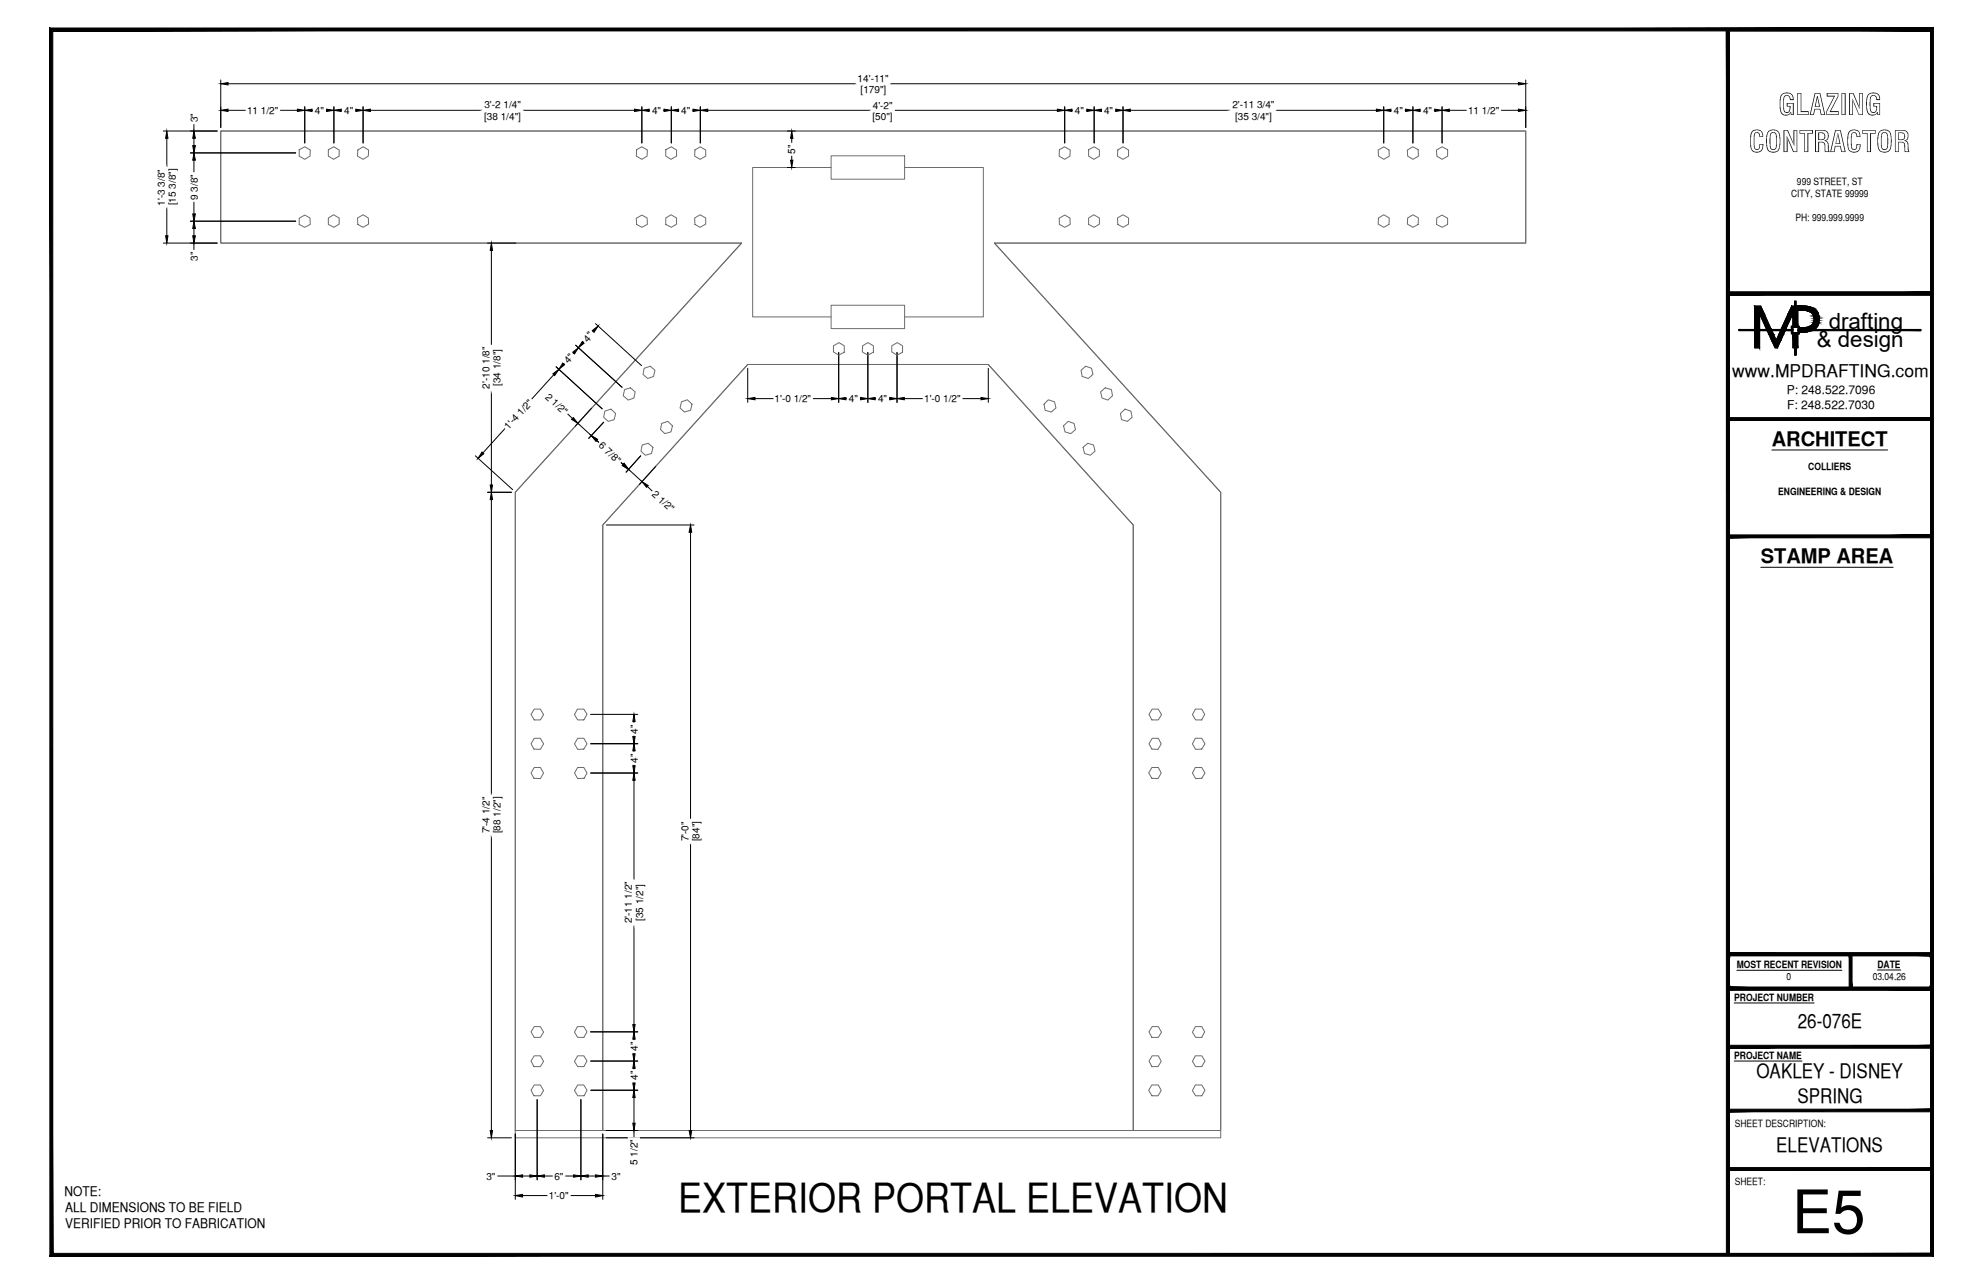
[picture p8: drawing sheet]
<svg xmlns="http://www.w3.org/2000/svg" width="432mm" height="279mm" viewBox="0 0 432 279" stroke-linecap="round" stroke-linejoin="round" font-family="sans-serif">
<!-- layer: SURROUNDING CONDITIONS -->
<g fill="#fff" stroke="#fff" stroke-width=".22">
<path d="M246.8 114.2l19 131.8h-19z"/>
<path d="M131.3 114.2v131.8h-19.1z"/>
<path d="M246.8 114.2l19-7.1v138.9z"/>
<path d="M112.2 107.1l19.1 7.1-19.1 131.8z"/>
<path d="M215.2 79.3l50.6 27.8-19 7.1z"/>
<path d="M48.1 28.5l168.4 24.4h-168.4z"/>
<path d="M112.2 107.1l50.6-27.8-31.5 34.9zM161.5 52.9l-49.3 54.2 50.6-27.8z"/>
<path d="M216.5 52.9l49.3 54.2-50.6-27.8zM162.8 79.3h52.4l1.3-26.4zM161.5 52.9h55l-53.7 26.4z"/>
<path d="M48.1 28.5l168.4 24.4h115.7zM48.1 28.5h284.1v24.4z"/>
</g>
<path d="M48.1 52.9h168.4" fill="none" stroke="#fff" stroke-width=".22"/>
<g fill="none" stroke="#6c6c6c" stroke-width=".22">
<path d="M48.1 28.5h284.1v24.4h-115.7l49.3 54.2v138.9h-19v-131.8l-31.6-34.9h-52.4l-31.5 34.9v131.8h-19.1v-138.9l49.3-54.2h-113.4zM65.2 32.6l1.2-.7 1.2 .7-.1 1.4-1.1 .7-1.2-.7zM71.5 32.6l1.2-.7 1.2 .7v1.4l-1.3 .7-1.1-.7zM77.9 32.6l1.2-.7 1.2 .7-.1 1.4-1.1 .7-1.2-.7zM138.6 32.6l1.2-.7 1.2 .7-.1 1.4-1.1 .7-1.2-.7zM145 32.6l1.2-.7 1.1 .7v1.4l-1.2 .7-1.1-.7zM151.3 32.6l1.2-.7 1.2 .7v1.4l-1.2 .7-1.2-.7zM181 36.4h-17.1v32.6h17.1M181 33.9h16v5.1h-16zM197 36.4h17.1v32.6h-17.1M230.7 32.6l1.1-.7 1.2 .7v1.4l-1.2 .7-1.2-.7zM237 32.6l1.3-.7 1.1 .7v1.4l-1.2 .7-1.2-.7z"/>
<path d="M243.4 32.6l1.1-.7 1.2 .7v1.4l-1.2 .7-1.2-.7zM300.1 32.6l1.2-.7 1.2 .7v1.4l-1.2 .7-1.1-.7zM306.5 32.6l1.2-.7 1.1 .7 .1 1.4-1.2 .7-1.2-.7zM312.8 32.6l1.2-.7 1.2 .7v1.4l-1.2 .7-1.1-.7zM65.2 47.5l1.2-.7 1.1 .6 .1 1.4-1.2 .7-1.2-.7zM71.5 47.4l1.1-.7 1.3 .7v1.4l-1.2 .7-1.2-.7zM77.9 47.4l1.2-.7 1.1 .7 .1 1.4-1.2 .7-1.2-.7zM138.6 47.5l1.2-.7 1.1 .6 .1 1.4-1.2 .7-1.2-.7zM145 47.4l1.1-.7 1.2 .7v1.4l-1.1 .7-1.2-.7zM151.3 47.4l1.2-.7 1.2 .7v1.4l-1.2 .7-1.2-.7zM230.6 47.5l1.2-.7 1.2 .6v1.4l-1.2 .7-1.1-.7zM237 47.4l1.2-.7 1.2 .7v1.4l-1.1 .7-1.3-.7z"/>
<path d="M243.3 47.4l1.2-.7 1.2 .7v1.4l-1.2 .7-1.1-.7zM300.2 47.4l1.1-.7 1.2 .7v1.4l-1.2 .7-1.2-.7zM306.5 47.4l1.2-.7 1.2 .7-.1 1.4-1.1 .7-1.2-.7zM312.9 47.4l1.1-.6 1.2 .7v1.3l-1.2 .7-1.2-.7zM181 66.4h16v5.1h-16zM181.5 75.2l1.2-.7 1.1 .7v1.4l-1.2 .7-1.1-.7zM187.8 75.2l1.2-.7 1.2 .7v1.4l-1.2 .7-1.2-.7zM194.2 75.2l1.2-.7 1.1 .7v1.4l-1.2 .7-1.1-.7zM131.7 89.5l1.3-.5 1 1-.3 1.3-1.2 .4-1.1-.9zM136 84.8l1.3-.4 1 .9-.3 1.3-1.2 .5-1.1-1zM139.8 96.8l1.4-.3 1 .8-.3 1.4-1.4 .4-.9-.9zM140.3 80.1l1.3-.4 1 .9-.3 1.3-1.3 .5-1-.9z"/>
<path d="M144.1 92.1l1.3-.4 1 .9-.3 1.4-1.3 .4-1-.9zM148.4 87.4l1.3-.4 1 .9-.3 1.4-1.4 .4-.9-.9zM228.3 87l1.3 .4 .3 1.4-1 .9-1.3-.4-.3-1.4zM231.6 92.6l1-.9 1.3 .4 .3 1.4-1 .9-1.3-.4zM235.4 80.6l1-.9 1.3 .4 .3 1.4-1 .9-1.4-.5zM235.8 97.3l1.1-.8 1.2 .3 .3 1.4-1 .9-1.2-.4zM239.6 85.3l1.1-.9 1.3 .4 .3 1.3-1.1 1-1.2-.5zM244 90l1-1 1.3 .5 .2 1.3-1 .9-1.3-.4zM116.3 154.3h1.4l.7 1.2-.7 1.2h-1.4l-.7-1.3zM125.7 154.3h1.4l.7 1.1-.7 1.3h-1.3l-.7-1.2zM250.9 154.3h1.3l.7 1.2-.7 1.2h-1.4l-.6-1.3zM260.3 154.3h1.4l.6 1.1-.6 1.3h-1.4l-.6-1.2z"/>
<path d="M116.3 160.7h1.4l.7 1.2-.7 1.2-1.4-.1-.7-1.1zM116.3 167h1.4l.7 1.2-.7 1.2h-1.4l-.7-1.2zM125.8 160.7h1.3l.7 1.2-.7 1.1-1.3 .1-.7-1.2zM125.8 167h1.3l.7 1.2-.6 1.2h-1.4l-.7-1.2zM250.8 167h1.4l.7 1.2-.7 1.2h-1.4l-.7-1.2zM250.9 160.7h1.3l.7 1.2-.7 1.2-1.4-.1-.6-1.1zM260.3 160.7h1.4l.7 1.2-.7 1.1-1.4 .1-.6-1.2zM260.3 167h1.4l.7 1.2-.7 1.2h-1.4l-.6-1.2zM116.3 223.4h1.4l.7 1.2-.7 1.1h-1.4l-.7-1.2zM116.3 229.7h1.4l.7 1.2-.7 1.2h-1.4l-.7-1.2zM116.3 236.1h1.4l.7 1.2-.7 1.1h-1.4l-.7-1.2zM125.7 223.4h1.4l.7 1.1-.7 1.2h-1.3l-.7-1.1z"/>
<path d="M125.8 229.7h1.3l.7 1.2-.7 1.2h-1.3l-.7-1.2zM125.8 236.1h1.3l.7 1.1-.6 1.2h-1.4l-.7-1.1zM250.8 236.1h1.4l.7 1.2-.7 1.1h-1.4l-.7-1.2zM250.9 223.4h1.3l.7 1.2-.7 1.1h-1.4l-.6-1.2zM250.9 229.7h1.3l.7 1.2-.7 1.2h-1.4l-.6-1.2zM260.3 223.4h1.4l.6 1.1-.6 1.2h-1.4l-.6-1.1zM260.3 229.7h1.4l.7 1.2-.7 1.2h-1.4l-.6-1.2zM260.3 236.1h1.4l.7 1.1-.7 1.2h-1.4l-.6-1.1zM112.2 246h153.6v1.6h-153.6z"/>
</g>
<!-- layer: DIM -->
<g fill="none" stroke="#000" stroke-width=".22">
<path d="M48.1 17.4v10.3M49.7 18.2h136.9M193.8 18.2h136.8M332.2 17.4v10.3M35.6 28.5h11.7M36.3 30.1v6.3M41.5 33.3h22.9M42.2 26.9v1.6M42.2 30.1v1.6M42.2 34.9v2.7M49.7 24h3.9M60.9 24h3.9"/>
<path d="M66.4 23.2v7.9M67.9 24h.4M70.9 24h.2M72.7 23.2v7.9M74.3 24h.3M77.2 24h.3M79.1 23.2v7.9M80.6 24h24.6M113.7 24h24.5M139.8 23.2v7.9M141.4 24h.3M144.3 24h.3"/>
<path d="M146.2 23.2v7.9M147.8 24h.2M150.6 24h.3M152.5 23.2v7.9M154.1 24h35.6M171.4 28.5h1.8M171.4 36.4h1.8M172.4 30.1v1.1M172.4 33.8v1.1M194.7 24h35.6M231.8 23.2v7.9M233.4 24h.3"/>
<path d="M236.3 24h.4M238.3 23.2v7.9M239.8 24h.3M242.7 24h.3M244.5 23.2v7.9M246.1 24h21.9M277.8 24h21.9M301.3 23.2v7.9M302.9 24h.2M305.8 24h.3M307.7 23.2v7.9M309.2 24h.3"/>
<path d="M312.1 24h.3M314 23.2v7.9M315.6 24h3.9M326.8 24h3.8M35.6 52.9h11.7M36.3 45v6.3M41.5 48.1h22.9M42.2 43.8v2.7M42.2 49.7v1.6M42.2 52.9v1.6M106.2 52.9h6.1M107 54.5v20.6"/>
<path d="M121.1 79.8l10 9.2M122.9 79l-.2 .2M124.9 76.8l-.2 .2M125.3 75.1l10.1 9.2M127.2 74.3l-.2 .2M129.2 72.1l-.2 .2M129.7 70.4l10 9.2M182.6 76.7v10.9M189 76.7v10.9M195.3 76.7v10.9M103.5 99.2l8.1 7.4M107 84.9v20.6"/>
<path d="M110 93.2l-4.8 5.4M120.6 81.5l-4.9 5.4M123.5 90l1.2 1.1M125.9 92.1l2.9 2.7M128.8 88.8l-3.5 3.9M130.5 96.4l-.6-.6 1.2 1.1M131.4 91.9l-3.2 3.5M139.5 99.2l-3.2 3.5M162.8 80.1v7.5M164.4 86.7h4.1M176.9 86.7h4.1M184.2 86.7h.3"/>
<path d="M187.1 86.7h.3M190.6 86.7h.3M193.5 86.7h.2M196.9 86.7h4.1M209.5 86.7h4.1M215.2 80.1v7.5M106.2 107.1h5.2M107 108.7v64.4M132 114.2h19.1M134.5 100l1.2 1.1-.6-.6M136.8 102.1l3 2.7M141 105.9l1.1 1"/>
<path d="M142.7 101.5l-3.4 3.9M150.4 115.8v62.6M128.6 155.4h10.3M138 157v.4M138 160v.3M128.6 168.2h10.3M128.6 161.9h10.3M128.7 161.8h10.2M138 163.4v.3M138 166.3v.3M138 169.8v21.7M107 181.6v64.4"/>
<path d="M150.4 183.4v62.6M138 201.2v21.7M117 239.3v17.4M126.5 239.3v17.4M128.6 230.9h10.3M128.6 224.5h10.3M128.7 237.2h10.2M138 226.1v.3M138 229v.3M138 232.5v.3M138 235.4v.2M138 238.8v5.6"/>
<path d="M106.2 247.6h5.2M108.2 255.9h4M112.2 246.8v14.2M113.8 255.9h1.6M118.6 255.9h1.9M123 255.9h1.9M128.1 255.9h1.6M131.3 255.9h1.5M131.3 246.8v14.2M132 247.6h19.1M132 246h6.9M138 246v1.6"/>
<path d="M113.8 260.2h5.5M124.1 260.2h5.6"/>
</g>
<g fill="#000" stroke="#000" stroke-width=".22">
<path d="M48.1 18.2l1.6-.2v.5zM330.6 18l1.6 .2-1.6 .3zM36.3 28.5l.3 1.6h-.5zM42 31.7h.5l-.3 1.6zM42.2 28.5l.3 1.6h-.5zM42.2 33.3l.3 1.6h-.5zM48.1 24l1.6-.3v.6zM64.8 23.7l1.6 .3-1.6 .3zM66.4 24l1.5-.3v.6zM71.1 23.7l1.6 .3-1.6 .3zM72.7 24l1.6-.3v.6zM77.5 23.7l1.6 .3-1.6 .3z"/>
<path d="M79.1 24l1.5-.3v.6zM138.2 23.7l1.6 .3-1.6 .3zM139.8 24l1.6-.3v.6zM144.6 23.7l1.6 .3-1.6 .3zM146.2 24l1.6-.3v.6zM150.9 23.7l1.6 .3-1.6 .3zM152.5 24l1.6-.3v.6zM172.1 34.9h.6l-.3 1.5zM172.4 28.5l.3 1.6h-.6zM230.3 23.7l1.5 .3-1.5 .3zM231.8 24l1.6-.3v.6zM236.7 23.7l1.6 .3-1.6 .3z"/>
<path d="M238.3 24l1.5-.3v.6zM243 23.7l1.5 .3-1.5 .3zM244.5 24l1.6-.3v.6zM299.7 23.7l1.6 .3-1.6 .3zM301.3 24l1.6-.3v.6zM306.1 23.7l1.6 .3-1.6 .3zM307.7 24l1.5-.3v.6zM312.4 23.7l1.6 .3-1.6 .3zM314 24l1.6-.3v.6zM330.6 23.7l1.6 .3-1.6 .3zM36.1 51.3h.5l-.3 1.6zM42 46.5h.5l-.3 1.6z"/>
<path d="M42.2 48.1l.3 1.6h-.5zM42 51.3h.5l-.3 1.6zM107 52.9l.3 1.6h-.6zM122.6 79l.3 .4-1.2 1zM124.7 76.6l1.2-.9-.8 1.3zM126.8 74.3l.4 .4-1.3 1zM129 71.9l1.2-1-.9 1.4zM105 98.4l.3 .3-1.2 1.1zM120.4 81.3l1.3-.9-.9 1.3zM124.5 91.2l.3-.3 1.1 1.2zM128.8 94.8l1.3 .8-.3 .4zM162.8 86.7l1.6-.2v.5z"/>
<path d="M181 86.5l1.6 .2-1.6 .3zM182.6 86.7l1.6-.2v.5zM187.4 86.5l1.6 .2-1.6 .3zM189 86.7l1.6-.2v.5zM193.7 86.5l1.6 .2-1.6 .3zM195.3 86.7l1.6-.2v.5zM213.6 86.5l1.6 .2-1.6 .3zM107 107.1l.3 1.6h-.6zM106.7 105.5h.6l-.3 1.6zM135.9 100.8l.9 1.3-1.3-.8zM139.8 104.8l1.4 .9-.4 .3zM150.4 114.2l.2 1.6h-.5z"/>
<path d="M138 155.4l.3 1.6h-.5zM138 168.2l.3 1.6h-.5zM137.8 166.6h.5l-.3 1.6zM138 161.8l.3 1.6h-.5zM137.8 160.3h.5l-.3 1.6zM138 237.2l.3 1.6h-.5zM137.8 235.6h.5l-.3 1.6zM138 230.9l.3 1.6h-.5zM137.8 229.3h.5l-.3 1.6zM138 224.5l.3 1.6h-.5zM137.8 222.9h.5l-.3 1.6zM106.7 246h.6l-.3 1.6z"/>
<path d="M112.2 255.9l1.6-.2v.5zM112.2 260.2l1.6-.3v.6zM115.4 255.7l1.6 .2-1.6 .3zM117 255.9l1.6-.2v.5zM124.9 255.7l1.6 .2-1.6 .3zM126.5 255.9l1.6-.2v.5zM129.7 255.7l1.6 .2-1.6 .3zM129.7 259.9l1.6 .3-1.6 .3zM137.8 244.4h.5l-.3 1.6zM150.1 246h.5l-.2 1.6z"/>
</g>
<g fill="#fff" stroke="#fff" stroke-width=".22">
<path d="M104.6 173.1v8.5h2.4zM104.6 173.1h2.4v8.5z"/>
<path d="M107 173.1v8.5h2.9zM107 173.1h2.9v8.5z"/>
<path d="M147.9 178.4v5h2.5zM147.9 178.4h2.5v5z"/>
<path d="M150.4 178.4v5h2.8zM150.4 178.4h2.8v5z"/>
<path d="M104.6 75.1v9.8h2.4zM104.6 75.1h2.4v9.8z"/>
<path d="M107 75.8v8.5h2.9zM107 75.8h2.9v8.5z"/>
<path d="M136.8 247.6v6.2h2.5zM136.8 247.6h2.5v6.2z"/>
<path d="M136.8 232.8v2.6h2.5zM136.8 232.8h2.5v2.6z"/>
<path d="M136.8 226.4v2.6h2.5zM136.8 226.4h2.5v2.6z"/>
<path d="M105.6 254.7v2.4l2.6-2.4zM105.6 257.1l2.6-2.4v2.4z"/>
<path d="M120.5 254.7v2.4l2.5-2.4zM120.5 257.1l2.5-2.4v2.4z"/>
<path d="M132.8 254.7v2.4l2.6-2.4zM132.8 257.1l2.6-2.4v2.4z"/>
<path d="M119.3 259v2.4l4.8-2.4zM119.3 261.4l4.8-2.4v2.4z"/>
<path d="M135.6 191.5v9.7h2.4zM135.6 191.5h2.4v9.7z"/>
<path d="M138 192.1v8.6h2.9zM138 192.1h2.9v8.6z"/>
<path d="M136.8 163.7v2.6h2.5zM136.8 163.7h2.5v2.6z"/>
<path d="M136.8 157.4v2.6h2.5zM136.8 157.4h2.5v2.6z"/>
<path d="M168.5 85.5v2.4l8.4-2.4zM168.5 87.9l8.4-2.4v2.4z"/>
<path d="M184.5 85.6v2.3l2.6-2.3zM184.5 87.9l2.6-2.3v2.3z"/>
<path d="M190.9 85.6v2.3l2.6-2.3zM190.9 87.9l2.6-2.3v2.3z"/>
<path d="M201 85.5v2.4l8.5-2.4zM201 87.9l8.5-2.4v2.4z"/>
<path d="M119.7 84.9l-1.7 1.8 6.3 2.4zM118 86.7l6.3 2.4-1.6 1.8z"/>
<path d="M114.8 86.1l-5.6 6.2 1.7 1.7zM114.8 86.1l1.8 1.7-5.7 6.2z"/>
<path d="M123.8 76.3l-1.8 1.9 1.8 1.6zM123.8 76.3l1.7 1.6-1.7 1.9z"/>
<path d="M128.1 71.6l-1.8 1.9 1.8 1.6zM128.1 71.6l1.8 1.6-1.8 1.9z"/>
<path d="M142.9 106l-1.5 1.8 6.2 2.4zM141.4 107.8l6.2 2.4-1.7 1.8z"/>
<path d="M131.3 95.4l-1.6 1.9 6.3 2.3zM129.7 97.3l6.3 2.3-1.7 1.8z"/>
<path d="M33.9 36.5v8.5h2.4zM33.9 36.5h2.4v8.5z"/>
<path d="M36.3 36.4v8.6h2.9zM36.3 36.4h2.9v8.6z"/>
<path d="M41 24.3v2.6h2.5zM41 24.3h2.5v2.6z"/>
<path d="M41 37.6v6.2h2.5zM41 37.6h2.5v6.2z"/>
<path d="M41 54.5v2.6h2.5zM41 54.5h2.5v2.6z"/>
<path d="M53.6 22.8v2.4l7.3-2.4zM53.6 25.2l7.3-2.4v2.4z"/>
<path d="M68.3 22.9v2.3l2.6-2.3zM68.3 25.2l2.6-2.3v2.3z"/>
<path d="M74.6 22.9v2.3l2.6-2.3zM74.6 25.2l2.6-2.3v2.3z"/>
<path d="M105.2 21.6v2.4l8.5-2.4zM105.2 24l8.5-2.4v2.4z"/>
<path d="M105.2 24v2.9l8.5-2.9zM105.2 26.9l8.5-2.9v2.9z"/>
<path d="M141.7 22.9v2.3l2.6-2.3zM141.7 25.2l2.6-2.3v2.3z"/>
<path d="M148 22.9v2.3l2.6-2.3zM148 25.2l2.6-2.3v2.3z"/>
<path d="M233.7 22.9v2.3l2.6-2.3zM233.7 25.2l2.6-2.3v2.3z"/>
<path d="M240.1 22.9v2.3l2.6-2.3zM240.1 25.2l2.6-2.3v2.3z"/>
<path d="M189.7 21.7v2.3l5-2.3zM189.7 24l5-2.3v2.3z"/>
<path d="M189.7 24v2.9l4.9-2.9zM189.7 26.9l4.9-2.9v2.9z"/>
<path d="M319.5 22.8v2.4l7.3-2.4zM319.5 25.2l7.3-2.4v2.4z"/>
<path d="M309.5 22.9v2.3l2.6-2.3zM309.5 25.2l2.6-2.3v2.3z"/>
<path d="M303.1 22.9v2.3l2.7-2.3zM303.1 25.2l2.7-2.3v2.3z"/>
<path d="M268 21.6v2.4l9.8-2.4zM268 24l9.8-2.4v2.4z"/>
<path d="M268.7 24v2.9l8.5-2.9zM268.7 26.9l8.5-2.9v2.9z"/>
<path d="M186.6 15.8v2.4l7.2-2.4zM186.6 18.2l7.2-2.4v2.4z"/>
<path d="M187.1 18.2v2.9l6.1-2.9zM187.1 21.1l6.1-2.9v2.9z"/>
<path d="M171.2 31.2v2.6h2.4zM171.2 31.2h2.4v2.6z"/>
</g>
<!-- layer: TITLE BLOCK -->
<g fill="#000" stroke="#000" stroke-width=".22">
<path d="M393.1 71.3h2.4zM394.3 68h1.6z"/>
<path d="M376.3 6.5v.2h44.1zM376.3 6.5h44.3l-.2 .2z"/>
<path d="M375.9 6.4l.7 266.6v-266.6zM375.9 6.4l.7 266.6h-.7z"/>
<path d="M420.6 6.5l-.2 .2 .2 234.9zM420.4 6.7l.2 234.9h-.2z"/>
<path d="M421 6.1l-.6 .6 .6 266.7zM420.4 6.7l.6 266.7-.6-.7zM10.9 273.4h410.1l-.6-.7zM10.9 273.4l.6-.7h408.9zM10.9 6.1v267.3l.6-.7zM10.9 6.1l.6 .6v266zM10.9 6.1l.6 .6 409.5-.6zM11.5 6.7l409.5-.6-.6 .6z"/>
<path d="M382.1 68.3h1.1zM382.1 68.3h1.1z"/>
<path d="M382.1 68.3l1.1 3.3v-3.3zM382.1 68.3l1.1 3.3h-1.1z"/>
<path d="M382.1 72.1l1.1 3.6v-3.6zM382.1 72.1l1.1 3.6h-1.1z"/>
<path d="M382.1 66.6l2.1 1.7-.8-1.7zM382.1 66.6l2.1 1.7h-2.1z"/>
<path d="M383.2 68.3h1zM383.2 68.3h1z"/>
<path d="M383.2 68.3l2.4 3.3-1.4-3.3zM383.2 68.3l2.4 3.3h-1z"/>
<path d="M384.9 72.1l1.3 .7-.3-.7zM384.9 72.1l1.3 .7h-1z"/>
<path d="M385.2 72.8l1.6 1.2-.6-1.2zM385.2 72.8l1.6 1.2h-1z"/>
<path d="M385.8 74l1.2 1.7 .8-1.7zM385.8 74l1.2 1.7h-.5z"/>
<path d="M387.3 72.8l.5 1.2 .6-1.2zM387.3 72.8l.5 1.2h-1z"/>
<path d="M387.7 72.1l.7 .7 .3-.7zM387.7 72.1l.7 .7h-1.1z"/>
<path d="M389.4 68.3l-.5 3.3 1.5-3.3zM389.4 68.3l-.5 3.3h-1z"/>
<path d="M390.1 71.2l.3 .5v-.5zM390.1 71.2l.3 .5h-.3z"/>
<path d="M378.7 71.7l11.7 .2v-.2zM378.7 71.7l11.7 .2h-11.7z"/>
<path d="M390.1 71.9l.3 .5v-.5zM390.1 71.9l.3 .5h-.3z"/>
<path d="M390.1 66.6l.6 1.7v-1.7zM390.1 66.6l.6 1.7h-1.3z"/>
<path d="M390.4 68.3l.3 2.6v-2.6zM390.4 68.3l.3 2.6h-.3z"/>
<path d="M390.4 72.8l.3 2.9v-2.9zM390.4 72.8l.3 2.9h-.3z"/>
<path d="M390.8 65.5l.3 5.5v-5.5zM390.8 65.5l.3 5.5h-.3z"/>
<path d="M390.8 72.6l.3 4.7v-4.7zM390.8 72.6l.3 4.7h-.3z"/>
<path d="M391.2 67.6l.3 3.3v-3.3zM391.2 67.6l.3 3.3h-.3z"/>
<path d="M391.2 72.8l.3 2.9v-2.9zM391.2 72.8l.3 2.9h-.3z"/>
<path d="M390.1 71l1.7 .2v-.2zM390.1 71l1.7 .2h-1.7z"/>
<path d="M391.5 71.2l.3 .5v-.5zM391.5 71.2l.3 .5h-.3z"/>
<path d="M391.5 71.9l.3 .5v-.5zM391.5 71.9l.3 .5h-.3z"/>
<path d="M390.1 72.4l1.7 .2v-.2zM390.1 72.4l1.7 .2h-1.7z"/>
<path d="M391.2 66.6l2.4 .1zM391.2 66.6l2.4 .1z"/>
<path d="M391.2 66.7l3.1 .2-.7-.2zM391.2 66.7l3.1 .2h-3.1z"/>
<path d="M391.9 72.2h1.7zM391.9 72.2l1.2 .1z"/>
<path d="M391.9 72.1l1.7 .1 .6-.1zM391.9 72.1l1.7 .1h-1.7z"/>
<path d="M391.2 66.9l3.8 .2-.7-.2zM391.2 66.9l3.8 .2h-3.8z"/>
<path d="M391.2 67.1l4.2 .3-.4-.3zM391.2 67.1l4.2 .3h-4.2z"/>
<path d="M391.2 67.4l4.3 .2-.1-.2zM391.2 67.4l4.3 .2h-4.3z"/>
<path d="M392.9 67.6h2.6zM392.9 67.6h2.6z"/>
<path d="M393.3 67.6l2.3 .1-.1-.1zM393.3 67.6l2.3 .1zM393.6 67.7h2zM393.6 67.7h2z"/>
<path d="M393.4 71.2l2.1 .1zM393.1 71.3h2.4zM393.1 71.3h2.4z"/>
<path d="M391.9 71.3l3.3 .3 .3-.3zM391.9 71.3l3.3 .3h-3.3z"/>
<path d="M393.6 67.7l2.1 .1-.1-.1zM393.6 67.7l2.1 .1z"/>
<path d="M393.8 71.2h1.8zM393.4 71.2h2.1z"/>
<path d="M394 67.8l1.9 .2-.2-.2zM394 67.8l1.9 .2h-1.6zM394.3 68h1.6z"/>
<path d="M394.1 71.1l1.5 .1 .1-.1zM393.8 71.2l.3-.1 1.5 .1z"/>
<path d="M394.2 70.9l1.5 .2 .1-.2zM394.2 70.9l1.5 .2h-1.6z"/>
<path d="M394.4 68l1.5 .2v-.2zM394.4 68l1.5 .2h-1.3z"/>
<path d="M394.4 70.9h1.5zM394.2 70.9h1.6z"/>
<path d="M394.6 68.2l1.4 .1-.1-.1zM394.6 68.2l1.4 .1h-1.3z"/>
<path d="M394.6 70.7l1.3 .2v-.2zM394.6 70.7l1.3 .2h-1.5z"/>
<path d="M394.7 68.3l1.3 .2v-.2zM394.7 68.3l1.3 .2h-1.2z"/>
<path d="M394.8 68.5l1.2 .2v-.2zM394.8 68.5l1.2 .2h-1.1zM394.9 68.7h1.1zM394.9 68.7h1.1z"/>
<path d="M394.8 70.4l1.2 .1v-.1zM394.8 70.4l1.2 .1h-1.3z"/>
<path d="M394.7 70.5l1.2 .2 .1-.2zM394.7 70.5l1.2 .2h-1.3z"/>
<path d="M394.9 68.7l1.2 .3-.1-.3zM394.9 68.7l1.2 .3h-1.1z"/>
<path d="M394.9 70.2l1.1 .2v-.2zM394.9 70.2l1.1 .2h-1.2z"/>
<path d="M395 69l1.1 .2v-.2zM395 69l1.1 .2h-1.1z"/>
<path d="M395 69.2l1.1 .2v-.2zM395 69.2l1.1 .2h-1.1z"/>
<path d="M395 69.4l1.1 .3v-.3zM395 69.4l1.1 .3h-1.1z"/>
<path d="M395 69.7l1.1 .1v-.1zM395 69.7l1.1 .1h-1.1z"/>
<path d="M395 69.8l1 .4 .1-.4zM395 69.8l1 .4h-1.1zM394.9 70.2h1.1zM394.9 70.2h1.1z"/>
<path d="M391.5 71.7l26.8 .2v-.2zM391.5 71.7l26.8 .2h-26.8z"/>
<path d="M376.3 64.2h44.3v-.6zM376.3 63.6h44.3l-44.3 .6z"/>
<path d="M376.3 64.2h44.3v-.6zM376.3 63.6h44.3l-44.3 .6z"/>
<path d="M376.3 64.2h44.3v-.6zM376.3 63.6h44.3l-44.3 .6z"/>
<path d="M376.3 91.5h44.3v-.6zM376.3 90.9h44.3l-44.3 .6z"/>
<path d="M376.3 117h44.3v-.6zM376.3 116.4h44.3l-44.3 .6z"/>
<path d="M376.3 215.1v.4l.3-.7zM376.6 214.8l44 .7h-44.3zM376.6 214.8l44 .7-.2-.7zM420.4 214.8l.2 .3v.4z"/>
<path d="M376.3 215.1v.4l.3-.7zM376.6 214.8l44 .7h-44.3zM376.6 214.8l44 .7-.2-.7zM420.4 214.8l.2 .3v.4z"/>
<path d="M376.6 208l-.3 7.1 .3-.3zM376.3 207.7l.3 .3-.3 7.1z"/>
<path d="M376.6 208l-.3 7.1 .3-.3zM376.3 207.7l.3 .3-.3 7.1z"/>
<path d="M402.7 207.6l.6 7.5v-7.5zM402.7 207.6l.6 7.5h-.6z"/>
<path d="M420.4 208v6.8l.2-7.1zM420.6 207.7v7.4l-.2-.3z"/>
<path d="M420.4 208v6.8l.2-7.1zM420.6 207.7v7.4l-.2-.3z"/>
<path d="M420.6 207.3l-.2 .7 .2-.3zM376.3 207.3h44.3l-.2 .7zM376.3 207.3l.3 .7h43.8zM376.3 207.3l.3 .7-.3-.3z"/>
<path d="M420.6 207.3l-.2 .7 .2-.3zM376.3 207.3h44.3l-.2 .7zM376.3 207.3l.3 .7h43.8zM376.3 207.3l.3 .7-.3-.3z"/>
<path d="M376.3 215.3h44.3v-.3zM376.3 215h44.3l-44.3 .3z"/>
<path d="M376.3 228.1h44.3v-.6zM376.3 227.5h44.3l-44.3 .6z"/>
<path d="M376.2 254.1v.6l44.5-.6zM376.2 254.7l44.5-.6v.6z"/>
<path d="M376.2 241.4v.5l44.5-.5zM376.2 241.9l44.5-.5v.5z"/>
<path d="M376.3 6.5v235.1h.3zM376.3 6.5h.3v235.1z"/>
</g>
<g fill="none" stroke="#000" stroke-width=".22">
<path d="M378.7 71.7h11.4v-.7h.7v-5.5h.3v5.5h.7v.7h26.5v.2h-26.5v.7h-.7v4.7h-.3v-4.7h-.7v-.7h-11.4zM382.1 72.1h1.1v3.6h-1.1zM382.1 66.6h1.3l2.2 5h-1l-1.4-3.3v3.3h-1.1zM384.9 72.1h1l.9 1.9 .9-1.9h1l-1.7 3.6h-.5zM390.1 66.6h.6v4.3h-.3v-2.6l-1.5 3.3h-1zM390.4 71.2h1.1v1.2h-1.1zM390.4 72.8h.3v2.9h-.3zM391.2 72.8h.3v2.9h-.3zM392.8 67.6l.8 .1 .7 .3M393.1 71.3h-1.2v.3h3.3M394.2 72.1h-2.3v.2h1.2M394.2 72l-1.1 .2"/>
<path d="M394.3 70.8l-1.3 .4M394.3 68l.6 .9M394.9 69.9l-.6 .9M395 68.9v1M395 67.1l.6 .5 .4 1.1M395 67.1l-1.2-.4-2.6-.1v4.3h.3v-3.3h1.4M396 70.1l-.3 .8-.5 .7M396.1 68.7v1.4M385.8 97.9h25.2M383.4 123.4h28.8M377.6 218.2h17.4M378.2 211.1h22.9"/>
<path d="M408.8 211.1h5.1M377.6 230.9h14.8"/>
</g>
<text font-size="13.1" x="390.2" y="268.4">E5</text>
<text font-size="8.7" x="147.7" y="263.7">EXTERIOR PORTAL ELEVATION</text>
<g font-size="6.3">
<text x="387.2" y="25">GLAZING</text>
<text x="380.8" y="33.1">CONTRACTOR</text>
</g>
<g font-size="4.9">
<text x="398.2" y="71.5">drafting</text>
<text x="395.6" y="75.5">&amp; design</text>
</g>
<g font-size="4.4">
<text x="385.8" y="97">ARCHITECT</text>
<text x="383.4" y="122.5">STAMP AREA</text>
<text x="391.5" y="223.7">26-076E</text>
<text x="382.5" y="234.6">OAKLEY - DISNEY</text>
<text x="391.4" y="240">SPRING</text>
<text x="386.8" y="250.7">ELEVATIONS</text>
</g>
<text font-size="3.8" x="377.2" y="82">www.MPDRAFTING.com</text>
<g font-size="2.9">
<text x="14" y="260.2">NOTE:</text>
<text x="14.2" y="263.7">ALL DIMENSIONS TO BE FIELD</text>
<text x="14.2" y="267.3">VERIFIED PRIOR TO FABRICATION</text>
</g>
<g font-size="2.6">
<text x="389.1" y="85.8">P: 248.522.7096</text>
<text x="389.1" y="89">F: 248.522.7030</text>
</g>
<g font-size="2.2">
<text x="186.8" y="17.8">14'-11&quot;</text>
<text x="105.5" y="23.6">3'-2 1/4&quot;</text>
<text x="187.4" y="20.2">[179&quot;]</text>
<text x="190.1" y="23.6">4'-2&quot;</text>
<text x="268.4" y="23.6">2'-11 3/4&quot;</text>
<text x="43.1" y="26.6" transform="rotate(-90 43.1 26.6)">3&quot;</text>
<text x="53.8" y="24.8">11 1/2&quot;</text>
<text x="68.6" y="24.8">4&quot;</text>
<text x="74.9" y="24.8">4&quot;</text>
<text x="105.4" y="26">[38 1/4&quot;]</text>
<text x="142" y="24.8">4&quot;</text>
<text x="148.3" y="24.8">4&quot;</text>
<text x="190" y="26">[50&quot;]</text>
<text x="234.1" y="24.8">4&quot;</text>
<text x="240.4" y="24.8">4&quot;</text>
<text x="268.9" y="26">[35 3/4&quot;]</text>
<text x="303.5" y="24.8">4&quot;</text>
<text x="309.9" y="24.8">4&quot;</text>
<text x="319.7" y="24.8">11 1/2&quot;</text>
<text x="173.2" y="33.5" transform="rotate(-90 173.2 33.5)">5&quot;</text>
<text x="391.3" y="40.2">999 STREET, ST</text>
<text x="35.9" y="44.8" transform="rotate(-90 35.9 44.8)">1'-3 3/8&quot;</text>
<text x="38.3" y="44.7" transform="rotate(-90 38.3 44.7)">[15 3/8&quot;]</text>
<text x="43.1" y="43.5" transform="rotate(-90 43.1 43.5)">9 3/8&quot;</text>
<text x="390" y="42.9">CITY, STATE 99999</text>
<text x="391" y="48.2">PH: 999.999.9999</text>
<text x="43.1" y="56.8" transform="rotate(-90 43.1 56.8)">3&quot;</text>
<text x="128" y="74.5" transform="rotate(-48 128 74.5)">4&quot;</text>
<text x="123.8" y="79.2" transform="rotate(-48 123.8 79.2)">4&quot;</text>
<text x="106.6" y="84.6" transform="rotate(-90 106.6 84.6)">2'-10 1/8&quot;</text>
<text x="109" y="84" transform="rotate(-90 109 84)">[34 1/8&quot;]</text>
<text x="118.6" y="86.6" transform="rotate(42 118.6 86.6)">2 1/2&quot;</text>
<text x="168.7" y="87.5">1'-0 1/2&quot;</text>
<text x="184.8" y="87.6">4&quot;</text>
<text x="191.2" y="87.6">4&quot;</text>
<text x="201.2" y="87.5">1'-0 1/2&quot;</text>
<text x="110.7" y="93.5" transform="rotate(-47 110.7 93.5)">1'-4 1/2&quot;</text>
<text x="130.2" y="97.2" transform="rotate(43 130.2 97.2)">6 7/8&quot;</text>
<text x="141.9" y="107.7" transform="rotate(42 141.9 107.7)">2 1/2&quot;</text>
<text x="387.2" y="107.6">ENGINEERING &amp; DESIGN</text>
<text x="393.8" y="102.3">COLLIERS</text>
<text x="138.9" y="159.6" transform="rotate(-90 138.9 159.6)">4&quot;</text>
<text x="138.9" y="166" transform="rotate(-90 138.9 166)">4&quot;</text>
<text x="106.6" y="181.4" transform="rotate(-90 106.6 181.4)">7'-4 1/2&quot;</text>
<text x="109" y="181.4" transform="rotate(-90 109 181.4)">[88 1/2&quot;]</text>
<text x="149.9" y="183.1" transform="rotate(-90 149.9 183.1)">7'-0&quot;</text>
<text x="152.3" y="183.1" transform="rotate(-90 152.3 183.1)">[84&quot;]</text>
<text x="137.6" y="200.9" transform="rotate(-90 137.6 200.9)">2'-11 1/2&quot;</text>
<text x="140" y="200.4" transform="rotate(-90 140 200.4)">[35 1/2&quot;]</text>
<text x="378.2" y="210.6">MOST RECENT REVISION</text>
<text x="389" y="213.3">0</text>
<text x="407.8" y="213.2">03.04.26</text>
<text x="408.8" y="210.6">DATE</text>
<text x="377.6" y="217.8">PROJECT NUMBER</text>
<text x="138.9" y="228.7" transform="rotate(-90 138.9 228.7)">4&quot;</text>
<text x="377.6" y="230.4">PROJECT NAME</text>
<text x="138.9" y="235" transform="rotate(-90 138.9 235)">4&quot;</text>
<text x="377.8" y="245.2">SHEET DESCRIPTION:</text>
<text x="105.9" y="256.7">3&quot;</text>
<text x="120.7" y="256.7">6&quot;</text>
<text x="133.2" y="256.7">3&quot;</text>
<text x="138.8" y="253.5" transform="rotate(-90 138.8 253.5)">5 1/2&quot;</text>
<text x="377.8" y="257.9">SHEET:</text>
<text x="119.5" y="261">1'-0&quot;</text>
</g>
</svg>
